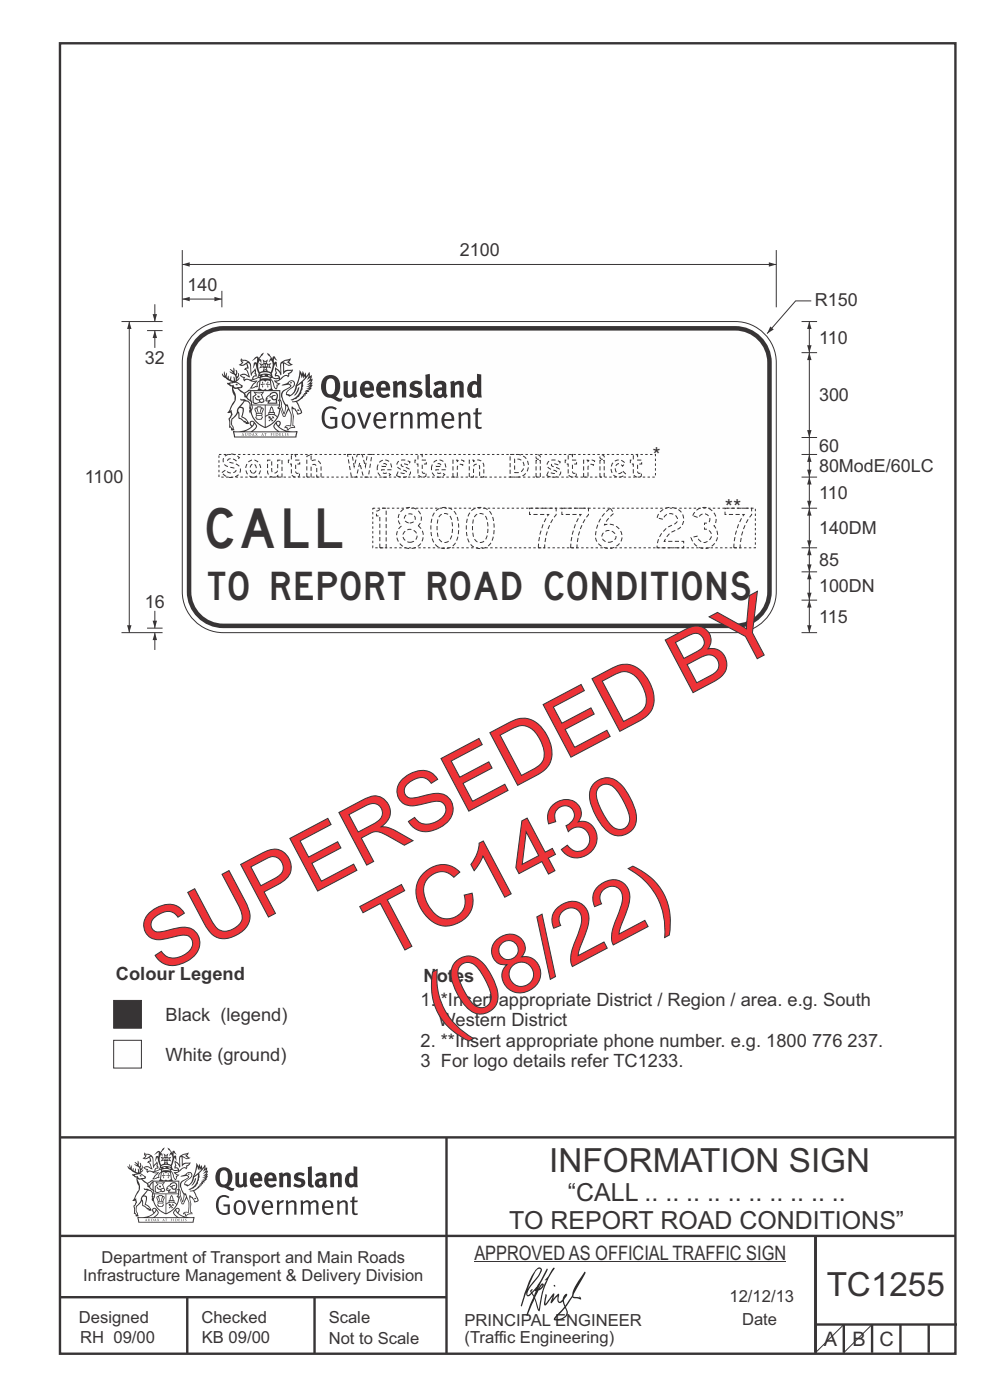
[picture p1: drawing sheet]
<svg xmlns="http://www.w3.org/2000/svg" width="210mm" height="297mm" viewBox="0 0 210 297" stroke-linecap="round" stroke-linejoin="round" font-family="sans-serif">
<g fill="none" stroke="#373435" stroke-width=".51">
<path d="M12.7 9.2h190v278h-190zM12.7 241.3h190M94.7 241.4v45.8M12.7 275.2h82M12.7 262.2h190.1M39.7 275.2v12M66.7 275.2v12M173 262.1v24.9M173 281h30M179 281v6M185 281v6M191 281v6"/>
<path d="M197 281v6"/>
</g>
<path d="M100.6 267.7h66.2" fill="none" stroke="#373435" stroke-width=".21"/>
<g fill="#373435">
<path d="M47 248.4a2.55 2.55 0 0 0 0 2.7l.3 .2a.81 .81 0 0 0 1-1v-.5a1.04 1.04 0 0 0-1.1-1.5zM46.3 248.1a1.82 1.82 0 0 1 2.1-.2 1.82 1.82 0 0 1 .9 1.8 2.29 2.29 0 0 1-.8 2l.7 .3h.5l-.2 .6a2.87 2.87 0 0 1-2-.7 2.12 2.12 0 0 1-1.7-3.1z" fill-rule="evenodd"/>
<path d="M49.9 248.9l.8-.2v2a.46 .46 0 0 0 .3 .6 .46 .46 0 0 0 .6-.3v-2.1l.7-.2v2.4l.2 .5-.5 .3-.3-.3a1.02 1.02 0 0 1-1.2 .3 1.02 1.02 0 0 1-.6-1.1z" fill-rule="evenodd"/>
<path d="M54 249.5l-.1 .5h.9a.49 .49 0 0 0-.2-.6 .49 .49 0 0 0-.6 .1zM53.4 249.1a1.34 1.34 0 0 1 1.6-.2 1.34 1.34 0 0 1 .6 1.5v.2h-1.7a.77 .77 0 0 0 .5 .8 .77 .77 0 0 0 .9-.4l.3 .5a1.59 1.59 0 0 1-2 .2 1.59 1.59 0 0 1-.5-2.1z" fill-rule="evenodd"/>
<path d="M57 249.5l-.1 .5h1a.49 .49 0 0 0-.2-.6 .49 .49 0 0 0-.7 .1zM56.4 249.1a1.34 1.34 0 0 1 1.6-.2 1.34 1.34 0 0 1 .7 1.5v.2h-1.8a.77 .77 0 0 0 .5 .8 .77 .77 0 0 0 .9-.4l.4 .5a1.59 1.59 0 0 1-2.1 .2 1.59 1.59 0 0 1-.5-2.1z" fill-rule="evenodd"/>
<path d="M59.2 248.9l.7-.2 .1 .4a.95 .95 0 0 1 1-.3 .95 .95 0 0 1 .7 .8v2.3h-.8v-2.3a.46 .46 0 0 0-.8 .1v2.2h-.8z" fill-rule="evenodd"/>
<path d="M62.6 249.1a1.75 1.75 0 0 1 2-.1l-.2 .5-.6-.2a.43 .43 0 0 0-.6 .3l.4 .3a1.04 1.04 0 0 1 1.2 1.1 1.04 1.04 0 0 1-1.4 1l-1.2-.4 .3-.6 1 .4 .4-.4a.88 .88 0 0 0-1-.5l-.4-.2-.1-.4z" fill-rule="evenodd"/>
<path d="M65.3 247.6l.8-.2 .1 3.8 .3 .2 .1 .4a.88 .88 0 0 1-1 0 .88 .88 0 0 1-.3-1z" fill-rule="evenodd"/>
<path d="M67.8 250.6a.43 .43 0 0 0-.1 .7 .43 .43 0 0 0 .7-.1v-.7zM66.8 249.1a1.7 1.7 0 0 1 2.4 .1v1.9l.3 .4-.4 .5-.5-.4a1.03 1.03 0 0 1-1.7-.1 1.03 1.03 0 0 1 .8-1.5h.7v-.4a.8 .8 0 0 0-1.2 .1z" fill-rule="evenodd"/>
<path d="M70 248.9l.7-.2 .1 .4a.95 .95 0 0 1 1-.3 .95 .95 0 0 1 .7 .8v2.3h-.8v-2.3a.46 .46 0 0 0-.8 .1v2.2h-.8z" fill-rule="evenodd"/>
<path d="M74.3 249.5a1.48 1.48 0 0 0 0 1.7h.5l.2-.1v-1.5l-.3-.2zM75 247.4l.8 .1 .1 4.4h-.7l-.1-.2a1.26 1.26 0 0 1-1.4 0 1.26 1.26 0 0 1-.5-1.3 1.29 1.29 0 0 1 .4-1.4 1.29 1.29 0 0 1 1.4-.1z" fill-rule="evenodd"/>
<path d="M46.4 253.9a1.72 1.72 0 0 1 2.3 0l-.3 .3a1.24 1.24 0 0 0-1.4-.2 1.24 1.24 0 0 0-.6 1.4 1.49 1.49 0 0 0 1.2 1.9l.7-.1v-1.3h-.8l-.1-.4h1.3v1.9a1.93 1.93 0 0 1-2.2 0 1.93 1.93 0 0 1-.7-2.2l.2-.8z" fill-rule="evenodd"/>
<path d="M50.4 255.1a1.65 1.65 0 0 0 .2 2.2 .99 .99 0 0 0 1-1.4 .78 .78 0 0 0-.4-.8 .78 .78 0 0 0-.8 0zM50 254.9a1.33 1.33 0 0 1 1.6-.1 1.33 1.33 0 0 1 .5 1.4 1.31 1.31 0 0 1-1.3 1.6 1.31 1.31 0 0 1-1.2-1.6v-.6z" fill-rule="evenodd"/>
<path d="M52.5 254.7l.4-.1 .9 2.6 .8-2.5h.5l-1.1 3h-.5z" fill-rule="evenodd"/>
<path d="M56.3 255.2l-.2 .7h1.3a.7 .7 0 0 0-.3-.8 .7 .7 0 0 0-.8 .1zM55.9 255a1.22 1.22 0 0 1 1.5-.2 1.22 1.22 0 0 1 .5 1.5h-1.8a.93 .93 0 0 0 .5 1 .93 .93 0 0 0 1.1-.2l.2 .3a1.43 1.43 0 0 1-1.8 .1 1.43 1.43 0 0 1-.6-1.7z" fill-rule="evenodd"/>
<path d="M58.7 254.7l.4-.1 .1 .5 .4-.4 .6-.1-.2 .5a.66 .66 0 0 0-.8 .7v1.9h-.4z" fill-rule="evenodd"/>
<path d="M60.6 254.7l.4-.1 .1 .5a.94 .94 0 0 1 1-.5 .94 .94 0 0 1 .8 .8v2.3h-.5l-.1-2.5a.81 .81 0 0 0-1.2 .3v2.2h-.4z" fill-rule="evenodd"/>
<path d="M63.7 254.7l.5-.1 .1 .5 .4-.3a.78 .78 0 0 1 1.1 .3 .9 .9 0 0 1 1-.5 .9 .9 0 0 1 .8 .8v2.3h-.5l-.1-2.5a.67 .67 0 0 0-1.1 .3v2.2h-.5v-2.4l-.4-.3-.7 .4v2.3h-.5z" fill-rule="evenodd"/>
<path d="M69 255.2l-.1 .7h1.3a.7 .7 0 0 0-.3-.8 .7 .7 0 0 0-.9 .1zM68.7 255a1.22 1.22 0 0 1 1.5-.2 1.22 1.22 0 0 1 .5 1.5h-1.8a.93 .93 0 0 0 .4 1 .93 .93 0 0 0 1.2-.2l.1 .3a1.44 1.44 0 0 1-1.7 .1 1.44 1.44 0 0 1-.6-1.7z" fill-rule="evenodd"/>
<path d="M71.4 254.7l.5-.1 .1 .5a.94 .94 0 0 1 1-.5 .94 .94 0 0 1 .8 .8v2.3h-.5l-.1-2.5a.81 .81 0 0 0-1.2 .3v2.2h-.4z" fill-rule="evenodd"/>
<path d="M74.7 253.9l.5-.1v.9h.7l-.1 .3h-.6v2.2l.1 .2h.5l.1 .3a.75 .75 0 0 1-1.2-.6v-2.1h-.4v-.3h.4z" fill-rule="evenodd"/>
<path d="M30.8 244.9l1.1 .3-.9 .5h-.4l.6-.5zM31.8 245.4h.2a2.44 2.44 0 0 1 .4 1.9l.1 .5 .7-1-.1 .6 .3 .3a.57 .57 0 0 0-.6 .7l-1-.1-.5 .2 .2-.5-.8-.3 .7-.1 .9 .5 .1-.1-.6-1.3-.2-.2h.5zM30.7 244.4l-.1 .5 .2 .4-.6 .4a1.04 1.04 0 0 0 1.4-.1l.2 .6-.3 .1-.2 .4a.94 .94 0 0 1 .8 1.1l-.2-.1a1.16 1.16 0 0 0-1.5-.1l.3 .4 .4 .2 .1 .5 .2 .1 .1-.2a.94 .94 0 0 1 1.1 .2l.8 .1-1.2 1.2a1.13 1.13 0 0 0 1.2-.2l.4-.1-.1-.4 .5-.8a.83 .83 0 0 0-.6 1.1l-.3-.1-.7 .4 1.1-1.4-.5 .1-.5-.1 1.3-.5-.1-.1-.9 .4v-.3l.2-.2 .3 .1 .1-.3-.2-.4v-.6l-.1-.4-.7 1v-.7a1.42 1.42 0 0 0-1.6-1.8z" fill-rule="evenodd"/>
<path d="M38.5 245.2l.5-.2 .7-.1-.6 .3 .8 .5h-.3zM38.3 245.5l.2-.1 .1 2a1.69 1.69 0 0 1 1.6-.6l-.8 .5 .1 .5a1.1 1.1 0 0 0-1.5 .6l-.1-.5-.2-.2h-.5l.3-.4-.3-.7a1.42 1.42 0 0 1 .8 1.1l.2-.1zM37.1 246.2l.1 1-.2 .3 .1 .4h.5l.1 .2a.96 .96 0 0 1-1.1-.1l-.1 .1a1.06 1.06 0 0 0 1.3 .2v.1a.72 .72 0 0 1-1 .2l.3 .5 .6 .2-.4 .2-.1 .6-.2-.3-.4-1.1-.4-.4 .4 .9a1.54 1.54 0 0 0 .7 1.2l.2-.3a.58 .58 0 0 1 .4-.8l.2-.1h-.3l-.5-.3 .9-.5a.93 .93 0 0 1 1.2-.5v.2l.2-.2 .1-.5a.99 .99 0 0 0 .7-.8l-1.3 .1-.3 .2-.1-1.4 .9 .4 .9-.3h-.4l-.5-.4 .4-.7-.6 .2a1.46 1.46 0 0 0-1.4 2.1v.4l-.2-.4z" fill-rule="evenodd"/>
<path d="M35.6 248.9l.2 .1-.1 .3 .4 .1h-.4v.6l-.1-.6h-.3l.3-.1z" fill-rule="evenodd"/>
<path d="M34.6 248.9l.2 .1v.3l.3 .1h-.3l-.1 .6v-.6h-.4l.4-.1z" fill-rule="evenodd"/>
<path d="M34.3 248.8a.57 .57 0 0 1 .9 .2 .57 .57 0 0 1 .9-.2l.2 1.4h-.2a.57 .57 0 0 1-.9 0 .69 .69 0 0 1-1.1 0zM34.2 248.1l-.3 2.1-.2 .4h3l-.2-.4-.3-2.1h-.2v.2l-.8-.1-.8 .1v-.2z" fill-rule="evenodd"/>
<path d="M34.2 252.4a.3 .3 0 0 0 .6 0 .3 .3 0 0 0-.6 0zM33.3 250.9l.3 .3-.3 .4a.79 .79 0 0 0 0 1.3l.8-.2-.1-.3a.55 .55 0 0 1-.7-.6l.1-.1 .2 .3 .3 .2 .8-.2-.4-.7 .4-.4-.7 .2zM33 250.7l1.1 .2 .9-.2-.4 .6 .4 1.2a.56 .56 0 0 1-.8 .3l-.2 .1a.73 .73 0 0 1-.9 .1 .73 .73 0 0 1-.3-1v-.4l.6-.4z" fill-rule="evenodd"/>
<path d="M35.6 251.8l.7-.4a.58 .58 0 0 1 1-.1 .58 .58 0 0 1-.4 .9l-.3-.3a.43 .43 0 0 1 .6-.4 .57 .57 0 0 0-.8 .2l-.2-.1-.3 .1 .4 .2a.55 .55 0 0 0 .9 .4v.5h-1.3l.3-.4-.1-.1-.6 .1 .2-.3-.2-.1zM35.4 251.8l-.1 .2a.39 .39 0 0 0 .2 .6h.3l-.2 .4h1.9l-.1-.8a.86 .86 0 0 0-.1-1.3 .86 .86 0 0 0-1.3 .4z" fill-rule="evenodd"/>
<path d="M36 254.8h.8v.2h-.8zM36.4 253.8l.2 .8h-.4zM36.4 253.5l-.3 .5-.1 .6h-.2v.4l-.7 .4 .2 .1a1.48 1.48 0 0 1 2.1 .2l.2-.1-.6-.5v-.5h-.2l-.1-.6z" fill-rule="evenodd"/>
<path d="M35.8 255.4l.4 .1 .1 .3 .3-.2-.2-.2a.38 .38 0 0 1 .5 .5l-.2-.2-.3 .2 .3 .2-.3 .3-.1-.4-.4 .4-.1-.2 .4-.3-.1-.1-.2 .1z" fill-rule="evenodd"/>
<path d="M34.5 254h.2v.2l-.2 .6h-.2zM33.6 255.3h.9v.2a.55 .55 0 0 1-.8 .4v-.2l-.2-.1zM33.4 254h.2l.2 .8h-.2zM33.6 255l.8-.1 .1 .2h-.8zM33.8 253.7h.5l-.2 1.1h-.1zM33.3 253.8l-.1 .3 .3 1.1a.48 .48 0 0 0-.1 .6 .48 .48 0 0 0 .5 .2h.5a.49 .49 0 0 0 .2-.8l.3-1.1-.1-.3a1.42 1.42 0 0 0-1.5 0z" fill-rule="evenodd"/>
<path d="M33.7 251.5l.4 .1 .1 .3h-.3z" fill-rule="evenodd"/>
<path d="M41.3 250.1l.3-.2-.2 .8-.6 .8h-.2l.5-.7z" fill-rule="evenodd"/>
<path d="M39.7 249l.3-.2 .5 .2a.88 .88 0 0 1-.6 1.1 1.22 1.22 0 0 0-.8 1.3l.5 .2a.72 .72 0 0 0 .9-.4l.5-.8 .2-.6 .8-.6v.2a2.85 2.85 0 0 1-2 2.9l.1 .1a2.13 2.13 0 0 0 1.9-1.5v-.3a2.01 2.01 0 0 0 .3-1.7l1.1-1.3-.4 1 .7-.5-.7 1 .8-.4-.8 .8 .7-.2-.9 .6 .8-.1-.8 .4h.7l-.8 .3 .3 .2h-.4l.2 .3h-.4l.2 .3h-.4l.1 .2h-.1a2.16 2.16 0 0 1-2 1.1l.1 .2 .4-.1a.76 .76 0 0 1 .7 .8l.5 1.2-.6 .2a1.45 1.45 0 0 0-1.1-1.3l.2 1.8-.1 1.8 .4 .3a1.07 1.07 0 0 0-1.2 .4v-.3l-.5-.2a.87 .87 0 0 1 1.1-.1v-.7a4.4 4.4 0 0 0-.6-3.1l-.1-.3h-.2a2.16 2.16 0 0 1-.7-2.2l.3-.4 1.2-.7a.55 .55 0 0 0-.4-.8zM37.8 252.4a.76 .76 0 0 1 .3 1.1l.6 1.6 .4-1.7 .2 .1a.61 .61 0 0 1-.1 .9l-.3 .8-.2 .1-.7-1.6-.3 .1a1.18 1.18 0 0 0 .1-1.4zM41.8 247.5l.2 .7 .3-.5v.6l.4-.5a1.9 1.9 0 0 1-1.2 1.4l-.3 .3zM38.2 249.6l1.4-.2 .2 .2v.3l-.5 .2a1.26 1.26 0 0 0-.9 1.9l.2 .7a1.84 1.84 0 0 1 .1 2.1l-.4-1.4a.96 .96 0 0 0-.4-1.2l-.4 .2a.78 .78 0 0 1 0 1.3l.1 .3h.4l.4 1.1a.38 .38 0 0 0 .2 .4 .38 .38 0 0 0 .4-.1l.6-1.2a2.94 2.94 0 0 1 .4 2.5l-.1 .4h-.8l-.3 .4v.2l.4-.1 .1 .4 .2 .1a1.02 1.02 0 0 1 1.3-.5v-.4l-.3-.1 .1-1.8-.3-1.3h.1a1.14 1.14 0 0 1 .8 1 .63 .63 0 0 0 .8-.2 .63 .63 0 0 0-.2-.9l-.6-1.2 .9-.6 .2-.4h.3l-.1-.2h.4l-.1-.3h.3l-.1-.3 .5-.1-.2-.2 .6-.4v-.2h-.2l.4-.5h-.3l.3-.5-.4 .1 .4-.5v-.3l-.3 .2 .2-.7-.1-.2-.4 .3v-.8l-.6 .8-.2-.8-.2 .5-.3-.7-.1 .6-.5-.8-.1 1.4-.6 1.8a1.81 1.81 0 0 1-1 1.5l-.6-.2a1.75 1.75 0 0 1 1.1-1.2 .75 .75 0 0 0 .1-1.3 .75 .75 0 0 0-1.2 .4z" fill-rule="evenodd"/>
<path d="M41.2 254.1h.3l.2 .2-.4 .1z" fill-rule="evenodd"/>
<path d="M29.4 258.4h11.6l-.1 .8h-11.4zM31.3 258.2l.5-.1a2.48 2.48 0 0 0 1.4-1.3l.3 .5-.5 .6-.5 .3zM32.5 256.6l.3-.2 .2 .1-.3 .7zM37.2 256.8a2.65 2.65 0 0 0 1.8 1.4h-1.1l-.5-.3-.5-.6zM37.4 256.5l.2-.1 .3 .2-.3 .6zM29.2 258.2l.1 1.2h11.8l.2-1.1-.2-.1a4.1 4.1 0 0 1-3.3-.9l.3-.4-.1-.6a1.06 1.06 0 0 0-1.3 1l.2 .4 .6 .5h-4.7l.3-.1a.84 .84 0 0 0 .6-.8 .84 .84 0 0 0-.5-.8l-.3-.2h-.5l-.1 .6 .3 .4a4.2 4.2 0 0 1-3.4 .9z" fill-rule="evenodd"/>
<path d="M31 258.7l.1 .2h-.2zM31 258.5l-.3 .6 .4-.2 .2 .2z" fill-rule="evenodd"/>
<path d="M31.3 258.6h.3v.4a.25 .25 0 0 0 .2-.1 .25 .25 0 0 0-.1-.3h.1a.29 .29 0 0 1 0 .4 .29 .29 0 0 1-.4 0 .29 .29 0 0 1 0-.4z" fill-rule="evenodd"/>
<path d="M32.2 258.6a.22 .22 0 0 1 .3 .2 .22 .22 0 0 1-.3 .2zM32 258.6l.1 .4a.33 .33 0 0 0 .4 0 .33 .33 0 0 0 0-.4 .33 .33 0 0 0-.5 0z" fill-rule="evenodd"/>
<path d="M32.9 258.7l.1 .2h-.2zM32.9 258.5l-.2 .6 .3-.2 .2 .2z" fill-rule="evenodd"/>
<path d="M33.3 258.6h.2l.1 .1 .2-.1-.2 .2 .2 .3-.3-.3-.1 .3h-.1l.2-.3z" fill-rule="evenodd"/>
<path d="M34.7 258.7l.1 .2h-.2zM34.7 258.5l-.3 .6 .4-.2 .2 .2z" fill-rule="evenodd"/>
<path d="M35 258.5h.5l-.2 .1v.5h-.2l.1-.5z" fill-rule="evenodd"/>
<path d="M36.2 258.6l.3-.1-.1 .1v.2h.1h-.1v.3h-.2z" fill-rule="evenodd"/>
<path d="M36.7 258.6h.2v.5h-.2z" fill-rule="evenodd"/>
<path d="M37.3 258.6a.22 .22 0 0 1 .3 .2 .22 .22 0 0 1-.3 .2zM37.1 258.6v.4a.33 .33 0 0 0 .5 0 .33 .33 0 0 0 0-.4 .33 .33 0 0 0-.5 0z" fill-rule="evenodd"/>
<path d="M37.8 258.6l.4-.1-.2 .1v.2h.1h-.1v.2l.2 .1h-.4z" fill-rule="evenodd"/>
<path d="M38.4 258.6h.2l-.1 .4 .2 .1h-.3z" fill-rule="evenodd"/>
<path d="M38.9 258.6h.2v.5h-.2z" fill-rule="evenodd"/>
<path d="M39.3 258.6h.2h-.1l.2 .3-.2 .2-.1-.1v-.1l.2 .1z" fill-rule="evenodd"/>
<path d="M34.2 247.4a1.51 1.51 0 0 1 2 .2 2.67 2.67 0 0 0-2.1 0zM35.7 247.6l.4 .1 .1 .3-.4-.1zM34.6 247.6h.5l.1 .2h-.4zM34 247.8l.3 .2h-.3zM34.9 246.9l.3-.2 .3 .2zM34.9 245.6l.2 .1v.3h-.2zM35 245.1l.2 .2 .2-.2-.1 .3h-.2zM35.1 246.3h.2l.1 .4-.2-.2-.2 .2zM35.3 245.7l.2-.1v.4h-.2zM34.4 245.7h.3l.1 .3-.4 .1 .2-.2zM35.7 245.7h.3l-.2 .2 .2 .2-.4-.1zM32.7 244.9l1-.5-.1 1-.2-.2-.3 .2-.3 1.1 .5-1 .3 .9a1.84 1.84 0 0 1 .2 1.7l.4 .1a2.48 2.48 0 0 1 2.2 0l.2-.2-.2-.7 .7-1.8 .4 .7-.2-1-.2-.1-.2 .3v-.9l.6 .4-.6-.8-.3 .1-.1 .4-.5-.9-.5-.3 .2 .5 .6 .5-.5 .8 .4-.4a2.06 2.06 0 0 1 0 2.3l-.5-.2-.2-.6 .1-.1 .8 .2-.4-.5 .4-.5-.7 .2-.2-.2 .2-.7-.5 .4-.5-.4 .2 .7-.2 .2-.7-.2 .4 .5-.4 .5 .8-.2 .1 .1-.2 .6-.5 .2a2.02 2.02 0 0 1 0-2.2l.3 .5-.1-.7-.3-.1 .8-1.2-.4 .3-.5 .8-.2-.3a.8 .8 0 0 0-.8 .5z" fill-rule="evenodd"/>
<path d="M29.2 250.1l.3 .1a.61 .61 0 0 1 .8 .4l.3 .2a.8 .8 0 0 1 .6 1l.4 .1 .5 .5a1 1 0 0 1 .5 1.1l-.1 .7v-.5h-.1a.96 .96 0 0 0-.8-1.3l-.2-.2h-.7l-.1-.1-.1 .1 .1 .3h.6l-1.2 1.3-.2 1-.4 .6a1.33 1.33 0 0 0-.5 1.8l.2 .5a1.26 1.26 0 0 1-.5-1.5l-.1-.3a1.56 1.56 0 0 0 .4-1.7l-.3 .2 .2-.5a3.2 3.2 0 0 0 .7-3zM30.4 253.9h.4a2.06 2.06 0 0 1-.1 1.6l.7 .5 .4 .4-.6-.1-.8-.6-.1-.9a.51 .51 0 0 1 .1-.9zM28.6 249.3a1.52 1.52 0 0 1 2.1 .5l-1.1 .2-.2-.1-.1-.4h-.5zM27.5 247v.8l-.3-.4h-.1a3.1 3.1 0 0 0 1.9 1.6l-1 .1 .5 .6 .5 .1 .1 1.1a1.84 1.84 0 0 1-.3 2.5l-.4 .9-.3 .4 .2 .1 .4-.1 .1 .4-.2 .5-.3 .2 .1 1.7h.2l.3 .5 .1 .1 .4-.1-.1-.5a1.3 1.3 0 0 1-.1-1.7l.9-1 .1 1.1 .6 .2 .5 .5 .1-.1 .2 .3h.5a1.85 1.85 0 0 0-1.2-1.4l.1-.3a1.39 1.39 0 0 0 0-1.4l-.5-.1 .5-.5a.66 .66 0 0 1 .9-.4 .66 .66 0 0 1 .3 .9l-.1 .4 .2-.1v.2l-.1 .3 .2 .5 .1-.3a2.24 2.24 0 0 0 .1-2.2 .73 .73 0 0 1-.7-.7 .73 .73 0 0 1 .6-.7v-.2a.94 .94 0 0 0-.9 .8 .48 .48 0 0 1-.1-.6 .48 .48 0 0 1 .5-.2l.5-.3a.51 .51 0 0 0-.8 .2l-.5 .2-1-.8h.6l.2-.5-1.2-.7 .5-.5v-.3l-.5 .4 .1-.2a.69 .69 0 0 0 .2-1v.4l-.2 .3v-1.1l-.3-.2 .1 .6-.1 .2-.4-1.3v.7l-.6-.4 .5 .7-.6-.2 .3 .3a1 1 0 0 1 .7 1.4l-.2-.8v.9l-.5-.2v-.8l-.2 .7-.2-.1-.1-.6-.2 .4-.2-.2 .1-.7-.2 .5z" fill-rule="evenodd"/>
<path d="M29.6 249.4l.2-.1 .3 .2z" fill-rule="evenodd"/>
<path d="M32.4 250.5h5.6v2l-.2-.1v-1.7h-5.2v2.5h5.2v-.8l.1 .2-.1 1.1v-.3h-2.5v4a4.1 4.1 0 0 0 2.6-3.6l.1-.1a4 4 0 0 1-2.8 3.9 4.2 4.2 0 0 1-2.8-4.7l.1 1.2 .1-.1a3.8 3.8 0 0 0 2.5 3.4v-4h-2.5l-.2-.9z" fill-rule="evenodd"/>
<circle cx="40" cy="249.1" r=".17"/>
</g>
<g fill="#252726">
<path d="M114.9 272.7l.2-.1-.6 .8zM113.4 273.8l.3 .1-.4 1-.4-.6zM113.7 269.6l.3-.3 .7-.1a9.7 9.7 0 0 1-2.4 3.7l-.4 .6zM113.6 269.4a19.4 19.4 0 0 0-2.7 6.2l-.5 1.4 .2 .2 1-3a.51 .51 0 0 0 .2 .7 .51 .51 0 0 0 .7-.2l.3-.2 .4 .6-1.5 3.7 .1 .4 .1-.1 1.5-3.5 .7 2.3 .3 .3 .5-2.3a14.9 14.9 0 0 1 2.8-6.8l-.2-.2-.2 .1-1 1.8-.8 .8 .5-.2a17.4 17.4 0 0 0-1.7 6.4l-.4-1.4a1.74 1.74 0 0 1 .2-2.3l.1-.3a1.15 1.15 0 0 0 1-1.5 .94 .94 0 0 0-.9 .9l-.2 .2 2-3.9v-.3l-.1-.1-.5 .9a13.2 13.2 0 0 1-2.7 4.1l-.1-.2 .3-.3a.39 .39 0 0 0-.5 .1 .39 .39 0 0 0 .1 .6l-.6 .5a2.92 2.92 0 0 1 1.1-2.5l1.6-2.1a.87 .87 0 0 0 .2-1.1l-.5-.2z" fill-rule="evenodd"/>
<path d="M119.9 277.5a1.4 1.4 0 0 1 .1 1.5 1.4 1.4 0 0 1-1.3 .8l-.9 .1zM115.7 274.6l-.3 1.7 .1 .6a2.14 2.14 0 0 0 1.3-1.3l.4-.5-.4 1.2 .2 .2 1.3-1.5a1.17 1.17 0 0 0 .4 1.4l.7-.3v.2a1.1 1.1 0 0 1-.4 1.7l-1.2 1.3-.3 .6a2.24 2.24 0 0 0 3-1.5l-.1-.3a1 1 0 0 1 .1-1.5l.9-1.4 1.8 .5 .1-.1-.3-.6v.3l-1.4-.2v-.1l.2-.6 1.6-2.9a2.35 2.35 0 0 0 .8-1.6l-.2-.1-1.4 2.1a8.4 8.4 0 0 0-1.4 3.2l-1.3 1.9a1.52 1.52 0 0 1 .4-2.1l-.1-.4a1.17 1.17 0 0 0-.9 1.2l-.4 .4-.4-.1 .1-1.2-.1-.3-1.2 1.1 .3-1.1-.2-.1-1.7 2.2 .3-1.8-.1-.2z" fill-rule="evenodd"/>
<path d="M117.5 272.6h.2l.1 .3-.3 .1z" fill-rule="evenodd"/>
</g>
<path d="M24.1 212.2h5.9v5.9h-5.9z" fill-rule="evenodd" fill="#373435" stroke="#373435" stroke-width=".21"/>
<path d="M24.1 220.7h5.9v5.9h-5.9z" fill-rule="evenodd" fill="#fefefe" stroke="#373435" stroke-width=".21"/>
<path d="M38.7 63.4h8.4M179 281l-6 6M185 281l-6 6" fill="none" stroke="#373435" stroke-width=".21"/>
<g fill="#373435">
<path d="M38.6 63.4l1.6-.4v.9z"/>
<path d="M45.5 63l1.6 .4-1.6 .5z"/>
</g>
<path d="M172.1 63.8h-3.3l-6.1 7" fill="none" stroke="#373435" stroke-width=".21"/>
<path d="M163.4 69.3l.7 .6-1.4 .9z" fill="#373435"/>
<path d="M38.7 53.1v12.1M41.2 70.8a8.7 8.7 0 0 1 6.2-2.6h108.6a8.7 8.7 0 0 1 8.7 8.7v48.6a8.7 8.7 0 0 1-8.7 8.7h-108.6a8.7 8.7 0 0 1-8.7-8.7v-48.6a8.7 8.7 0 0 1 2.5-6.1z" fill="none" stroke="#373435" stroke-width=".21"/>
<path d="M42.3 71.1a7.7 7.7 0 0 1 5.1-1.9h108.6a7.8 7.8 0 0 1 7.7 7.7v48.6a7.8 7.8 0 0 1-7.7 7.8h-108.6a7.8 7.8 0 0 1-7.8-7.8v-48.6a7.7 7.7 0 0 1 2.7-5.8z" fill-rule="evenodd" fill="#373435"/>
<path d="M42.9 71.8a6.8 6.8 0 0 1 4.5-1.7h108.6a6.8 6.8 0 0 1 6.7 6.8v48.6a6.8 6.8 0 0 1-6.7 6.8h-108.6a6.8 6.8 0 0 1-6.8-6.8v-48.6a6.8 6.8 0 0 1 2.3-5.1z" fill-rule="evenodd" fill="#fefefe"/>
<path d="M38.7 56.1h126" fill="none" stroke="#373435" stroke-width=".21"/>
<g fill="#373435">
<path d="M38.6 56.1l1.6-.5v1z"/>
<path d="M163.1 55.6l1.6 .5-1.6 .5z"/>
</g>
<path d="M164.7 53.1v12.1M47.1 61.7v3.5M170 134.2h3.3M171.7 127.3v6.9" fill="none" stroke="#373435" stroke-width=".21"/>
<path d="M46.4 96.4h92.6v4.8h-92.6zM79.1 107.8h81.1v8.4h-81.1z" fill="none" stroke="#373435" stroke-width=".21" stroke-dasharray=".5 .5" stroke-linecap="butt"/>
<g fill="#373435">
<path d="M171.7 127.3l.4 1.6h-.9z"/>
<path d="M171.2 132.6h.9l-.4 1.6z"/>
</g>
<path d="M170 127.3h3.3M171.7 121.3v6" fill="none" stroke="#373435" stroke-width=".21"/>
<g fill="#373435">
<path d="M171.7 121.3l.4 1.6h-.9z"/>
<path d="M171.2 125.7h.9l-.4 1.6z"/>
</g>
<path d="M171.7 116.2v5.1M170 121.3h3.3" fill="none" stroke="#373435" stroke-width=".21"/>
<g fill="#373435">
<path d="M171.7 116.2l.4 1.6h-.9z"/>
<path d="M171.2 119.7h.9l-.4 1.6z"/>
</g>
<path d="M170 116.2h3.3M171.7 107.8v8.4" fill="none" stroke="#373435" stroke-width=".21"/>
<g fill="#373435">
<path d="M171.7 107.8l.4 1.6h-.9z"/>
<path d="M171.2 114.6h.9l-.4 1.6z"/>
</g>
<path d="M170 107.8h3.3M171.7 101.2v6.6" fill="none" stroke="#373435" stroke-width=".21"/>
<g fill="#373435">
<path d="M171.7 101.2l.4 1.6h-.9z"/>
<path d="M171.2 106.2h.9l-.4 1.6z"/>
</g>
<path d="M170 74.8h3.3M171.7 68.2v6.6M170 92.8h3.3" fill="none" stroke="#373435" stroke-width=".21"/>
<g fill="#373435">
<path d="M171.7 68.2l.4 1.6h-.9z"/>
<path d="M171.2 73.2h.9l-.4 1.6z"/>
</g>
<path d="M170 68.2h3.3M171.7 74.8v18" fill="none" stroke="#373435" stroke-width=".21"/>
<g fill="#373435">
<path d="M171.7 74.8l.4 1.6h-.9z"/>
<path d="M171.2 91.2h.9l-.4 1.6z"/>
</g>
<path d="M171.7 96.4v4.8M170 101.2h3.3" fill="none" stroke="#373435" stroke-width=".21"/>
<g fill="#373435">
<path d="M171.7 96.4l.4 1.6h-.9z"/>
<path d="M171.2 99.6h.9l-.4 1.6z"/>
</g>
<path d="M170 96.4h3.3M171.7 92.8v3.6M25.8 134.2h8.7M32.8 134.2v3.7" fill="none" stroke="#373435" stroke-width=".21"/>
<path d="M32.8 134.2l.5 1.6h-.9z" fill="#373435"/>
<path d="M27.4 68.2v66M31.2 133.3h3.3" fill="none" stroke="#373435" stroke-width=".21"/>
<g fill="#373435">
<path d="M27.4 68.2l.5 1.6h-.9z"/>
<path d="M27 132.6h.9l-.5 1.6z"/>
</g>
<path d="M32.8 129.6v3.7" fill="none" stroke="#373435" stroke-width=".21"/>
<path d="M32.4 131.7h.9l-.5 1.6z" fill="#373435"/>
<path d="M25.8 68.2h8.7M32.8 70.1v3.7" fill="none" stroke="#373435" stroke-width=".21"/>
<path d="M32.8 70.1l.5 1.6h-.9z" fill="#373435"/>
<path d="M31.2 70.1h3.3M32.8 64.5v3.7" fill="none" stroke="#373435" stroke-width=".21"/>
<g fill="#373435">
<path d="M32.4 66.6h.9l-.5 1.6z"/>
<path d="M69.6 80.5a2.87 2.87 0 0 0 0 3l.3 .2a.91 .91 0 0 0 1.1-1.1 2.05 2.05 0 0 0-.5-2.3h-.4zM68.8 80a2.06 2.06 0 0 1 2.3-.2 2.06 2.06 0 0 1 1.1 2.1 2.59 2.59 0 0 1-1 2.2 1.79 1.79 0 0 0 1.5 .4l-.3 .6a2.61 2.61 0 0 1-2-.6 2.36 2.36 0 0 1-2.3-3.1l.4-1z" fill-rule="evenodd"/>
<path d="M72.9 80.9l.9-.1v2.2a.52 .52 0 0 0 .2 .7 .52 .52 0 0 0 .7-.3v-2.4l.9-.2v2.6l.2 .7-.6 .3-.3-.3a1.17 1.17 0 0 1-1.3 .2 1.17 1.17 0 0 1-.7-1.1z" fill-rule="evenodd"/>
<path d="M77.5 81.6l-.2 .6h1.1a.55 .55 0 0 0-.2-.7 .55 .55 0 0 0-.7 .1zM76.8 81.2a1.51 1.51 0 0 1 1.8-.2 1.51 1.51 0 0 1 .7 1.7v.2h-2a.87 .87 0 0 0 .6 .9 .87 .87 0 0 0 1-.4l.4 .5a1.8 1.8 0 0 1-2.3 .2 1.8 1.8 0 0 1-.5-2.3z" fill-rule="evenodd"/>
<path d="M80.9 81.6l-.1 .6h1a.55 .55 0 0 0-.2-.7 .55 .55 0 0 0-.7 .1zM80.2 81.2a1.51 1.51 0 0 1 1.8-.2 1.51 1.51 0 0 1 .8 1.7v.2h-2a.87 .87 0 0 0 .6 .9 .87 .87 0 0 0 1-.4l.3 .5a1.8 1.8 0 0 1-2.3 .2 1.8 1.8 0 0 1-.5-2.3z" fill-rule="evenodd"/>
<path d="M83.3 81l.8-.2 .1 .4a1.08 1.08 0 0 1 1.2-.4 1.08 1.08 0 0 1 .8 1v2.5h-.9l-.1-2.5a.52 .52 0 0 0-.9 .1v2.4h-.9z" fill-rule="evenodd"/>
<path d="M87.1 81.2a1.97 1.97 0 0 1 2.4-.1l-.3 .6-.6-.2a.48 .48 0 0 0-.7 .3 .76 .76 0 0 0 .8 .4 1.08 1.08 0 0 1 .9 1.2 1.08 1.08 0 0 1-1 1h-.8l-1.1-.4 .4-.6 .5 .2a.7 .7 0 0 0 1.1-.2 .79 .79 0 0 0-1-.5 1 1 0 0 1-.6-1.7z" fill-rule="evenodd"/>
<path d="M90.2 79.5l1-.2v4.3l.3 .2 .2 .5a.98 .98 0 0 1-1.1-.1 .98 .98 0 0 1-.3-1.1z" fill-rule="evenodd"/>
<path d="M93.1 82.9a.48 .48 0 0 0-.1 .8 .48 .48 0 0 0 .8-.2v-.7zM92 81.3a2.25 2.25 0 0 1 2.5-.2l.2 .6v1.8l.3 .4-.5 .6-.5-.4a1.16 1.16 0 0 1-1.9-.2 1.16 1.16 0 0 1 .9-1.7h.8l-.1-.5a1.03 1.03 0 0 0-1.3 .2z" fill-rule="evenodd"/>
<path d="M95.5 81l.8-.2 .1 .4a1.08 1.08 0 0 1 1.2-.4 1.08 1.08 0 0 1 .8 1v2.5h-.9l-.1-2.5a.52 .52 0 0 0-.9 .1v2.4h-.9z" fill-rule="evenodd"/>
<path d="M100.4 81.6a1.67 1.67 0 0 0 0 2h.5l.3-.2v-1.6l-.3-.2zM101.2 79.3l.9 .1 .1 4.9h-.8l-.1-.2a1.43 1.43 0 0 1-1.6 .1 1.43 1.43 0 0 1-.6-1.6 1.48 1.48 0 0 1 .5-1.4 1.48 1.48 0 0 1 1.6-.2z" fill-rule="evenodd"/>
<path d="M69 86.6a1.94 1.94 0 0 1 2.4 0l-.2 .4a1.41 1.41 0 0 0-1.6-.2 1.41 1.41 0 0 0-.7 1.5 1.68 1.68 0 0 0 1.4 2.2l.7-.2v-1.4h-.9l-.1-.5h1.6v2.2a2.11 2.11 0 0 1-2.4 .1 2.11 2.11 0 0 1-1-2.1l.1-1z" fill-rule="evenodd"/>
<path d="M73.4 88a2.15 2.15 0 0 0 0 2.4 .91 .91 0 0 0 1.1-.1 .91 .91 0 0 0 .3-1 1.01 1.01 0 0 0-.3-1.1 1.01 1.01 0 0 0-1.1-.2zM72.9 87.9a1.49 1.49 0 0 1 1.7-.3 1.49 1.49 0 0 1 .8 1.7 1.48 1.48 0 0 1-1.5 1.7 1.48 1.48 0 0 1-1.4-1.8z" fill-rule="evenodd"/>
<path d="M75.8 87.5l.5-.1 .9 2.9 1-2.8h.6l-1.3 3.4h-.5z" fill-rule="evenodd"/>
<path d="M80 88.1l-.2 .8h1.6a.79 .79 0 0 0-.4-.9 .79 .79 0 0 0-1 .1zM79.6 87.9a1.37 1.37 0 0 1 1.7-.3 1.37 1.37 0 0 1 .6 1.7h-2.1a1.05 1.05 0 0 0 .6 1.2 1.05 1.05 0 0 0 1.2-.3l.2 .3a1.62 1.62 0 0 1-2 .2 1.62 1.62 0 0 1-.6-1.9z" fill-rule="evenodd"/>
<path d="M82.8 87.6l.5-.2 .1 .6 .4-.4 .7-.2-.2 .6a.74 .74 0 0 0-.9 .8v2.1h-.5z" fill-rule="evenodd"/>
<path d="M84.9 87.6l.5-.2 .1 .6a1.05 1.05 0 0 1 1.2-.6 1.05 1.05 0 0 1 .8 .9v2.6h-.5v-2.3a.65 .65 0 0 0-.4-.7 .65 .65 0 0 0-.8 .3l-.3 .2v2.5h-.5z" fill-rule="evenodd"/>
<path d="M88.4 87.6l.6-.2 .1 .5a1 1 0 0 1 1.8 .1 1.02 1.02 0 0 1 1.1-.6 1.02 1.02 0 0 1 .8 .9v2.6h-.6v-2.8a.83 .83 0 0 0-1.3 .3v2.5h-.5v-2.4a.56 .56 0 0 0-.4-.6 .56 .56 0 0 0-.7 .3l-.2 .2v2.5h-.5z" fill-rule="evenodd"/>
<path d="M94.5 88.1l-.3 .8h1.6a.79 .79 0 0 0-.4-.9 .79 .79 0 0 0-.9 .1zM94 87.9a1.37 1.37 0 0 1 1.8-.3 1.37 1.37 0 0 1 .6 1.7h-2.2a1.05 1.05 0 0 0 .6 1.2 1.05 1.05 0 0 0 1.3-.3l.2 .3a1.62 1.62 0 0 1-2 .2 1.62 1.62 0 0 1-.6-1.9z" fill-rule="evenodd"/>
<path d="M97.2 87.6l.5-.2 .1 .6a1.05 1.05 0 0 1 1.1-.6 1.05 1.05 0 0 1 .9 .9v2.6h-.5v-2.3a.65 .65 0 0 0-.5-.7 .65 .65 0 0 0-.8 .3l-.2 .2v2.5h-.5z" fill-rule="evenodd"/>
<path d="M100.9 86.7l.6-.2-.1 1h.8l-.1 .4h-.7v2.5l.1 .2 .6-.1 .1 .4a.86 .86 0 0 1-1.4-.7v-2.3h-.4v-.4h.4z" fill-rule="evenodd"/>
<path d="M51.3 76.5l.8 .1 .4 .2-.8 .5-.6 .1 .6-.6zM52.4 77.1l.2-.1a.86 .86 0 0 1 .5 1.2l.2 1.6 .2-.5 .6-.7-.2 .7 .3 .3a.64 .64 0 0 0-.7 .9l-1.1-.2-.5 .2 .1-.5-.7-.2-.1-.1 .1-.1a2.17 2.17 0 0 1 1.7 .5l.1-.1-.5-1.1-.4-.6 .5-.1zM51.2 75.9l-.2 .6 .3 .4-.7 .5a1.14 1.14 0 0 0 1.6-.2l.2 .8-.5 .2-.1 .3a.87 .87 0 0 1 .8 1l.1 .2a1.46 1.46 0 0 0-1.8-.2l.3 .5 .5 .2a.5 .5 0 0 0 .3 .7v-.2a1.06 1.06 0 0 1 1.3 .2h.9l-1.3 1.5a1.28 1.28 0 0 0 1.3-.3l.5-.1-.1-.5 .1-.3 .5-.3-.1-.2a.92 .92 0 0 0-.6 1.2l-.3-.1-.3 .3-.5 .1 1.2-1.5-.6 .1-.6-.1 1.5-.6-.1-.1-1.1 .4 .1-.4 .2-.1 .3 .1a.53 .53 0 0 0-.1-.9 .97 .97 0 0 0-.1-1l-.8 1.1v-.8a1.68 1.68 0 0 0-2-2.1z" fill-rule="evenodd"/>
<path d="M60 76.9l.5-.4 .8-.1-.6 .4 .9 .6h-.4zM59.8 77.1h.2l.1 2.2a1.9 1.9 0 0 1 1.8-.7l-.5 .4-.4 .2 .1 .5a1.24 1.24 0 0 0-1.7 .7v-.4a.64 .64 0 0 0-.9-.4l.3-.5-.3-.7a1.6 1.6 0 0 1 1 1.2l.2-.1-.1-2.1zM58.4 77.9l-.1 .7 .2 .5-.2 .3 .1 .5a.51 .51 0 0 1 .7 .2 1.09 1.09 0 0 1-1.3-.2l-.1 .2a1.2 1.2 0 0 0 1.5 .2l-.1 .3-.2 .1h-.8a1.2 1.2 0 0 0 1 .8l-.5 .1v.8l-.3-.3-.2-.6a1.73 1.73 0 0 0-.7-1.2l.5 1a1.74 1.74 0 0 0 .7 1.3l.2-.3 .1-.5 .6-.5-.5-.1-.4-.2 .6-.2 .6-.4a.98 .98 0 0 1 1.1-.6l.1 .2a.54 .54 0 0 0 .3-.7 1.12 1.12 0 0 0 .9-.9l-.4 .1a1.92 1.92 0 0 0-1.5 .3l-.1-1.7 1 .5 1-.3-.4-.1-.5-.4 .2-.2 .2-.6-.7 .3a1.65 1.65 0 0 0-1.5 2.3v.4l-.2-.4z" fill-rule="evenodd"/>
<path d="M56.7 81l.2 .1v.4l.3 .1-.1 .1-.2-.1v.5l-.1 .1-.1-.1 .1-.5-.4-.1 .1-.1 .3 .1z" fill-rule="evenodd"/>
<path d="M55.6 81l.2 .1v.4l.2-.1 .1 .1-.3 .1v.5l-.1 .1-.1-.1 .1-.5-.3 .1-.1-.1 .4-.1z" fill-rule="evenodd"/>
<path d="M55.3 80.8a.64 .64 0 0 1 1 .3 .64 .64 0 0 1 1-.3l.2 1.6-.4 .2a.53 .53 0 0 1-.8-.2 .82 .82 0 0 1-1.2 0zM55.1 80l-.1 1.5a1.08 1.08 0 0 1-.4 1.2v.2h1.7h1.6v-.2a5 5 0 0 1-.5-2.7h-.2v.4l-.9-.2-1 .2v-.4z" fill-rule="evenodd"/>
<path d="M55.2 85a.33 .33 0 0 0 .6 0 .33 .33 0 0 0-.6 0zM54.1 83.3l.4 .3-.4 .4a.71 .71 0 0 0-.3 1v.3a1.02 1.02 0 0 0 1.2-.1l-.1-.3a.62 .62 0 0 1-.8-.6l.1-.1 .2 .3a1.18 1.18 0 0 0 1.3 0l-.4-.8 .4-.4a2.18 2.18 0 0 1-1.6 0zM53.8 83l.4 .1a2.51 2.51 0 0 0 1.8-.1 1.26 1.26 0 0 0 .1 1.8v.2a.63 .63 0 0 1-1 .4l-.1 .1a.83 .83 0 0 1-1.1 .1 .83 .83 0 0 1-.3-1.1v-.4l.6-.5z" fill-rule="evenodd"/>
<path d="M56.7 84.3l.8-.5a.67 .67 0 0 1 1.1-.2 .67 .67 0 0 1-.5 1.1l-.3-.4a.48 .48 0 0 1 .7-.3v-.1a.64 .64 0 0 0-.9 .2l-.2-.1-.3 .2 .5 .2a.63 .63 0 0 0 .9 .5v.5h-1.4l.3-.4-.1-.2-.7 .2v-.2l.3-.2-.3-.1zM56.5 84.2l-.2 .7 .3 .3 .4-.1-.3 .5h2.1v-.8a.98 .98 0 0 0-.1-1.4 .98 .98 0 0 0-1.4 .1z" fill-rule="evenodd"/>
<path d="M57.1 87.6h1v.3l-1-.1zM57.6 86.5l.3 .9h-.5zM57.6 86.2l-.3 .5-.2 .7h-.2v.5l-.7 .4 .1 .2a1.67 1.67 0 0 1 2.5 .1l.1-.1-.6-.6v-.5h-.2l-.1-.7z" fill-rule="evenodd"/>
<path d="M57 88.3l.3 .1 .2 .4 .3-.3-.2-.2 .5 .1v.5l-.2-.3-.3 .3 .4 .3-.3 .3-.2-.5-.4 .4-.1-.2 .4-.3-.2-.2-.1 .1z" fill-rule="evenodd"/>
<path d="M55.5 86.7h.1a.6 .6 0 0 1-.1 .8l-.1 .2-.2-.1zM54.5 88.2h.9l.1 .2a.54 .54 0 0 1-.7 .5l-.5-.3zM54.2 86.7h.2l.3 .9-.2 .1zM54.4 87.8h.9l.2 .2h-.9zM54.7 86.4h.6l-.2 1.2h-.2zM54.1 86.5l-.1 .4a1.28 1.28 0 0 1 .3 1.2 .54 .54 0 0 0-.1 .6 .54 .54 0 0 0 .6 .3h.6a.55 .55 0 0 0 .2-.9h.1a1.28 1.28 0 0 1 .2-1.2l-.1-.4a1.61 1.61 0 0 0-1.7 0z" fill-rule="evenodd"/>
<path d="M54.5 84h.5l.1 .3h-.4z" fill-rule="evenodd"/>
<path d="M63.2 82.3l.3-.2-.3 1a1.15 1.15 0 0 1-.9 .8l.5-.6z" fill-rule="evenodd"/>
<path d="M61.3 81.1l.4-.2 .6 .2a.99 .99 0 0 1-.7 1.3 1.37 1.37 0 0 0-.9 1.4l.6 .4 .3-.1a2.49 2.49 0 0 0 1.4-2.1l.9-.7v.3a3.2 3.2 0 0 1-2.3 3.2l.4 .1 .8-.3 .7-.6 .1-.2a.62 .62 0 0 0 .3-.9l.2-.1 .2-.8a1.59 1.59 0 0 1 .7-1.8l.5-.7-.5 1.1 .8-.5-.7 1.1 .9-.5-1 1 .9-.2-1.1 .6 1-.1-1 .5h.9l-1 .3 .4 .2h-.5l.2 .4h-.4l.2 .3h-.4l.1 .3h-.2a2.44 2.44 0 0 1-2.2 1.1l.1 .2h.5a.85 .85 0 0 1 .8 .9l.5 1.3-.6 .2-.3-.6a.77 .77 0 0 0-.7-.6l-.1-.2h-.2v1.1a6.1 6.1 0 0 1 .1 3l.4 .1v.1a1.2 1.2 0 0 0-1.3 .5v-.3l-.6-.2a.99 .99 0 0 1 1.2-.1l.1-.9a4.9 4.9 0 0 0-.6-3.4l-.1-.4h-.3a2.38 2.38 0 0 1-.8-2.5l1.7-1.2a.62 .62 0 0 0-.5-.9zM59.2 85a.85 .85 0 0 1 .4 1.1l.7 1.8 .3-1 .1-.8 .2 .1a.68 .68 0 0 1-.1 1l-.4 1a1.54 1.54 0 0 1-.7-1.2l-.2-.6-.4 .1a1.34 1.34 0 0 0 .1-1.5zM63.7 79.4l.2 .8 .3-.5 .1 .6 .4-.5a.77 .77 0 0 1-.6 .9l-1.1 1 .5-1.3zM59.7 81.7l1.6-.1 .2 .1 .1 .2-.2 .2-.5 .3a1.42 1.42 0 0 0-1.1 2.1l.2 .8a2.07 2.07 0 0 1 .3 2.3l-.5-1.5a1.08 1.08 0 0 0-.5-1.4l-.4 .3a.88 .88 0 0 1-.1 1.4l.3 .4 .3-.1 .5 1.3a.43 .43 0 0 0 .2 .4 .43 .43 0 0 0 .5-.1l.6-1.4a3.3 3.3 0 0 1 .4 2.9v.5h-.9l-.3 .3v.3l.4-.1 .1 .4 .2 .2a1.15 1.15 0 0 1 1.5-.6v-.3l-.4-.3 .1-2-.3-1.5 .3 .1a1.34 1.34 0 0 1 .7 1.2 .74 .74 0 0 0 1-.3 .74 .74 0 0 0-.2-1l-.8-1.5 1.1-.6 .2-.4h.3l-.1-.3h.4l-.1-.3h.4l-.2-.4 .6-.1-.2-.2 .7-.5v-.2l-.3 .1 .5-.7-.3 .1 .3-.6-.4 .1 .4-.6v-.3l-.4 .2 .2-.8v-.2l-.4 .4v-.6l-.1-.4-.7 1-.2-.9-.2 .6-.3-.9-.2 .7-.5-.9-.1 1.6-.8 2.1a2.05 2.05 0 0 1-1 1.6l-.8-.2a1.97 1.97 0 0 1 1.4-1.4 .84 .84 0 0 0 .1-1.4 .84 .84 0 0 0-1.4 .5z" fill-rule="evenodd"/>
<path d="M63 86.9h.4l.1 .2-.4 .1z" fill-rule="evenodd"/>
<path d="M49.7 91.7h13.1l-.2 .9h-12.7zM51.9 91.5l.9-.4a2.46 2.46 0 0 0 1.2-1.2l.3 .6-.6 .7-.5 .3zM53.2 89.6l.4-.1 .1 .1-.2 .7-.3-.4zM58.5 89.9a3.2 3.2 0 0 0 2.1 1.6h-1.3l-.2-.1a.9 .9 0 0 1-.6-1.5zM58.8 89.6l.2-.1 .3 .1v.3l-.3 .4zM49.5 91.4l.1 1.4h13.3l.2-1.2-.2-.2a4.6 4.6 0 0 1-3.7-.9l.3-.5-.1-.6a1.2 1.2 0 0 0-1.4 1l.2 .5 .7 .6h-5.3l.3-.2a.95 .95 0 0 0 .6-.8 .95 .95 0 0 0-.5-.9l-.3-.3-.6 .1-.1 .6 .3 .5a4.8 4.8 0 0 1-3.8 .9z" fill-rule="evenodd"/>
<path d="M51.5 92l.1 .3h-.2zM51.5 91.9l-.3 .5 .4-.1 .2 .1z" fill-rule="evenodd"/>
<path d="M51.9 91.9h.2a.26 .26 0 0 0-.1 .4 .26 .26 0 0 0 .3 .1v-.5h.2a.33 .33 0 0 1-.1 .5 .33 .33 0 0 1-.4 0 .33 .33 0 0 1 0-.5z" fill-rule="evenodd"/>
<path d="M52.9 91.9a.24 .24 0 0 1 .3 .2 .24 .24 0 0 1-.3 .3zM52.7 91.9v.5a.37 .37 0 0 0 .5 0 .37 .37 0 0 0 0-.5 .37 .37 0 0 0-.5 0z" fill-rule="evenodd"/>
<path d="M53.7 92l.1 .3h-.2zM53.7 91.9l-.3 .5 .4-.1 .2 .1z" fill-rule="evenodd"/>
<path d="M54.1 91.9h.2l.1 .2 .1-.2h.1l-.2 .2 .3 .3h-.2l-.1-.2-.1 .2h-.2l.2-.2z" fill-rule="evenodd"/>
<path d="M55.7 92l.1 .3h-.2zM55.7 91.9l-.3 .5 .4-.1 .2 .1z" fill-rule="evenodd"/>
<path d="M56.1 91.9h.4v.1l-.2-.1 .1 .5h-.2l.1-.5-.3 .1z" fill-rule="evenodd"/>
<path d="M57.4 91.9h.4h-.2v.2h.1v.1h-.1v.2h-.2z" fill-rule="evenodd"/>
<path d="M58 91.9h.2v.5h-.2z" fill-rule="evenodd"/>
<path d="M58.6 91.9a.24 .24 0 0 1 .3 .2 .24 .24 0 0 1-.3 .3zM58.4 91.9v.5a.37 .37 0 0 0 .5 0 .37 .37 0 0 0 0-.5 .37 .37 0 0 0-.5 0z" fill-rule="evenodd"/>
<path d="M59.2 91.9h.4h-.2v.2h.2v.1h-.2v.2l.2-.1v.1h-.4z" fill-rule="evenodd"/>
<path d="M59.8 91.9h.3l-.1 .4h.2v.1h-.4z" fill-rule="evenodd"/>
<path d="M60.4 91.9h.2v.5h-.2z" fill-rule="evenodd"/>
<path d="M60.9 91.9h.3l-.2 .1 .2 .3-.2 .2-.1-.1v-.1h.2z" fill-rule="evenodd"/>
<path d="M55.2 79.3a1.7 1.7 0 0 1 2.2 .2 3 3 0 0 0-2.3 0zM56.8 79.5l.5 .2 .1 .3-.5-.2zM55.6 79.6l.5-.1 .1 .2-.4 .1zM55 79.8l.2 .1-.3 .1zM56 78.7l.3-.2 .2 .2zM55.9 77.3h.2l.1 .4h-.3zM56 76.7l.3 .2 .2-.2-.1 .4h-.3zM56.1 78h.3l.1 .5-.2-.2-.3 .2zM56.4 77.3l.3 .1-.1 .3h-.3zM55.4 77.3l.3 .1 .1 .3-.4 .1 .2-.2zM56.8 77.4l.3-.1-.1 .3 .1 .2-.3-.1zM53.5 76.5l1-.6v1.1l-.2-.2-.5 .2-.2 1.2 .5-1.1 .3 1a2.08 2.08 0 0 1 .3 2l.4 .1a2.8 2.8 0 0 1 2.5 0l.3-.3-.3-.7 .8-2 .1 .4 .4 .4-.3-1.2-.1-.1-.4 .3 .1-1 .2 .3 .5 .2-.7-.9-.3 .1-.1 .4-.7-.9-.5-.4 .3 .6 .5 .6-.4 .8 .4-.4a2.33 2.33 0 0 1 0 2.6l-.6-.3-.2-.7 .2-.1 .8 .3-.4-.6 .4-.6-.8 .2-.2-.1 .2-.9-.5 .4-.6-.4 .2 .9-.2 .1-.8-.2 .5 .6-.5 .6 .9-.3 .2 .1-.3 .7-.6 .3a2.18 2.18 0 0 1 .1-2.6l.3 .6-.1-.7-.4-.1 1-1.4-.5 .3-.6 .9-.2-.3a.91 .91 0 0 0-.9 .5z" fill-rule="evenodd"/>
<path d="M49.5 82.3l.4 .2 .4-.1 .7 .7a.9 .9 0 0 1 .8 1.2l.4 .1 .6 .6a.51 .51 0 0 1 .4 .6 .99 .99 0 0 1 0 1.3v-.5h-.1a1.08 1.08 0 0 0-.9-1.5l-.3-.2h-.7l-.1-.1-.2 .1 .2 .3h.6l-1.3 1.6-.1 .4a2.17 2.17 0 0 1-1.2 1.8 1.76 1.76 0 0 0 .3 1.9v.2h-.2l-.4-.5 .1-.4a1.81 1.81 0 0 1 .4-2l-.2-1.1-.3 .3 .4-1a2.64 2.64 0 0 0 .3-3.6zM50.8 86.6h.5a2.32 2.32 0 0 1-.1 1.9l.8 .5 .4 .5-.1 .1-.3-.3h-.2l-.6-.5-.4-.2v-1l-.3-.3zM48.8 81.4a1.89 1.89 0 0 1 2.3 .4v.3l-1.1 .1-.3-.1-.1-.5-.6 .1zM47.5 78.8l.1 1-.4-.5h-.1a3.3 3.3 0 0 0 1.9 1.7l.3 .1-1.2 .1 .1 .2 .5 .5 .5 .1 .1 1.2 .5 .8v.4a1.2 1.2 0 0 1-.6 1.3l-.6 1.4-.4 .4 .2 .1 .5-.1a1.48 1.48 0 0 1-.4 1.4l.1 .7v1.1l.2-.1 .2 .6 .3 .1 .5-.1-.2-.5a1.5 1.5 0 0 1-.2-1.8l1.1-1.3 .1 .4a.73 .73 0 0 0 .1 .9l.6 .2 .5 .6 .2-.1 .2 .3h.6a2.08 2.08 0 0 0-1.4-1.5l.2-.7a.99 .99 0 0 0-.3-1.4h-.3l.9-1.2a1 1 0 0 1 1 .5 1 1 0 0 1-.1 1.1h.2l-.2 .4 .2 .6a1.86 1.86 0 0 0 .4-2.2v-.5l-.3-.1a.78 .78 0 0 1-.6-.8 .78 .78 0 0 1 .7-.8v-.2a1.06 1.06 0 0 0-1 .9l-.2-.5 1.2-.7a.58 .58 0 0 0-.9 .2l-.5 .3-1.2-.9 .7-.1 .2-.5-1.3-.8 .5-.5 .1-.4-.6 .5v-.3a.78 .78 0 0 0 .3-1.2v.6l-.3 .2v-.3a.68 .68 0 0 0-.2-1.1l.1 .6-.1 .3a.89 .89 0 0 1-.3-1l-.2-.4v.7l-.7-.4 .6 .8-.7-.3 .3 .3a1.13 1.13 0 0 1 .9 1.7l-.3-.9v.9l-.6-.2v-.8l-.2 .7-.3-.1v-.7l-.2 .5-.2-.3v-.8l-.2 .6z" fill-rule="evenodd"/>
<path d="M49.9 81.6l.3-.2 .3 .3z" fill-rule="evenodd"/>
<path d="M53.1 82.8h6.4v2.3l-.3-.2v-1.9h-5.9v2.8h5.9v-.8a1.63 1.63 0 0 1 0 1.4v-.4h-2.8v4.5a4.4 4.4 0 0 0 2.8-3.9l.3-.2a4.6 4.6 0 0 1-3.3 4.4 4.7 4.7 0 0 1-3.1-5.3l.1 1.4 .1-.1a4.3 4.3 0 0 0 2.9 3.7v-4.5h-2.9l-.2-.9z" fill-rule="evenodd"/>
<circle cx="61.7" cy="81.2" r=".19"/>
</g>
<g font-size="17.6" fill="#ed3237">
<text x="81.9" y="203.7" transform="rotate(-28 81.9 203.7)">TC1430</text>
<text x="34.1" y="206.6" transform="rotate(-28 34.1 206.6)">SUPERSEDED BY</text>
<text x="94.1" y="219.5" transform="rotate(-28 94.1 219.5)">(08/22)</text>
</g>
<text font-size="8.4" fill="#373435" x="43.9" y="116.2">CALL 1800 776 237</text>
<g font-size="7.1" fill="#373435">
<text x="116.5" y="248.6">INFORMATION SIGN</text>
<text x="175.4" y="275">TC1255</text>
</g>
<text font-size="6" fill="#373435" x="44.2" y="127.3">TO REPORT ROAD CONDITIONS</text>
<g font-size="5.3" fill="#373435">
<text x="120.5" y="254.7">“CALL .. .. .. .. .. .. .. .. .. ..</text>
<text x="108" y="260.6">TO REPORT ROAD CONDITIONS”</text>
</g>
<g font-size="4.8" fill="#373435">
<text x="47.1" y="101.2">South</text>
<text x="73.7" y="101.2">Western</text>
<text x="108.2" y="101.2">District</text>
</g>
<g font-size="4.2" fill="#373435">
<text x="100.6" y="267.2">APPROVED AS OFFICIAL TRAFFIC SIGN</text>
<text x="174.7" y="285.6">A</text>
<text x="180.8" y="285.6">B</text>
<text x="186.6" y="285.6">C</text>
</g>
<g font-size="3.9" fill="#373435">
<text x="24.6" y="207.9">Colour Legend</text>
<text x="89.8" y="208.3">Notes</text>
<text x="89.2" y="213.4">1. *Insert appropriate District / Region / area. e.g. South</text>
<text x="35.1" y="216.6">Black (legend)</text>
<text x="93" y="217.7">Western District</text>
<text x="35.1" y="225.1">White (ground)</text>
<text x="89.2" y="222">2. **Insert appropriate phone number. e.g. 1800 776 237.</text>
<text x="89.2" y="226.4">3 For logo details refer TC1233.</text>
</g>
<g font-size="3.8" fill="#373435">
<text x="97.5" y="54.4">2100</text>
<text x="39.8" y="61.7">140</text>
<text x="172.8" y="64.9">R150</text>
<text x="30.8" y="77.2">32</text>
<text x="173.7" y="73">110</text>
<text x="173.7" y="85.2">300</text>
<text x="173.7" y="96">60</text>
<text x="173.7" y="100.1">80ModE/60LC</text>
<text x="18" y="102.6">1100</text>
<text x="173.7" y="105.9">110</text>
<text x="173.7" y="113.4">140DM</text>
<text x="173.7" y="125.7">100DN</text>
<text x="173.7" y="120.1">85</text>
<text x="30.7" y="129">16</text>
<text x="173.7" y="132.1">115</text>
</g>
<g font-size="3.5" fill="#373435">
<text x="138.4" y="97.3">*</text>
<text x="153.8" y="108.4">**</text>
<text x="21.6" y="267.9">Department of Transport and Main Roads</text>
<text x="17.7" y="271.8">Infrastructure Management &amp; Delivery Division</text>
<text x="16.7" y="280.6">Designed</text>
<text x="42.7" y="280.6">Checked</text>
<text x="69.7" y="280.6">Scale</text>
<text x="98.5" y="281.3">PRINCIPAL ENGINEER</text>
<text x="154.7" y="276.2">12/12/13</text>
<text x="157.4" y="281.2">Date</text>
<text x="17" y="284.8">RH 09/00</text>
<text x="42.8" y="284.8">KB 09/00</text>
<text x="69.7" y="285.2">Not to Scale</text>
<text x="98.5" y="284.8">(Traffic Engineering)</text>
</g>
</svg>
